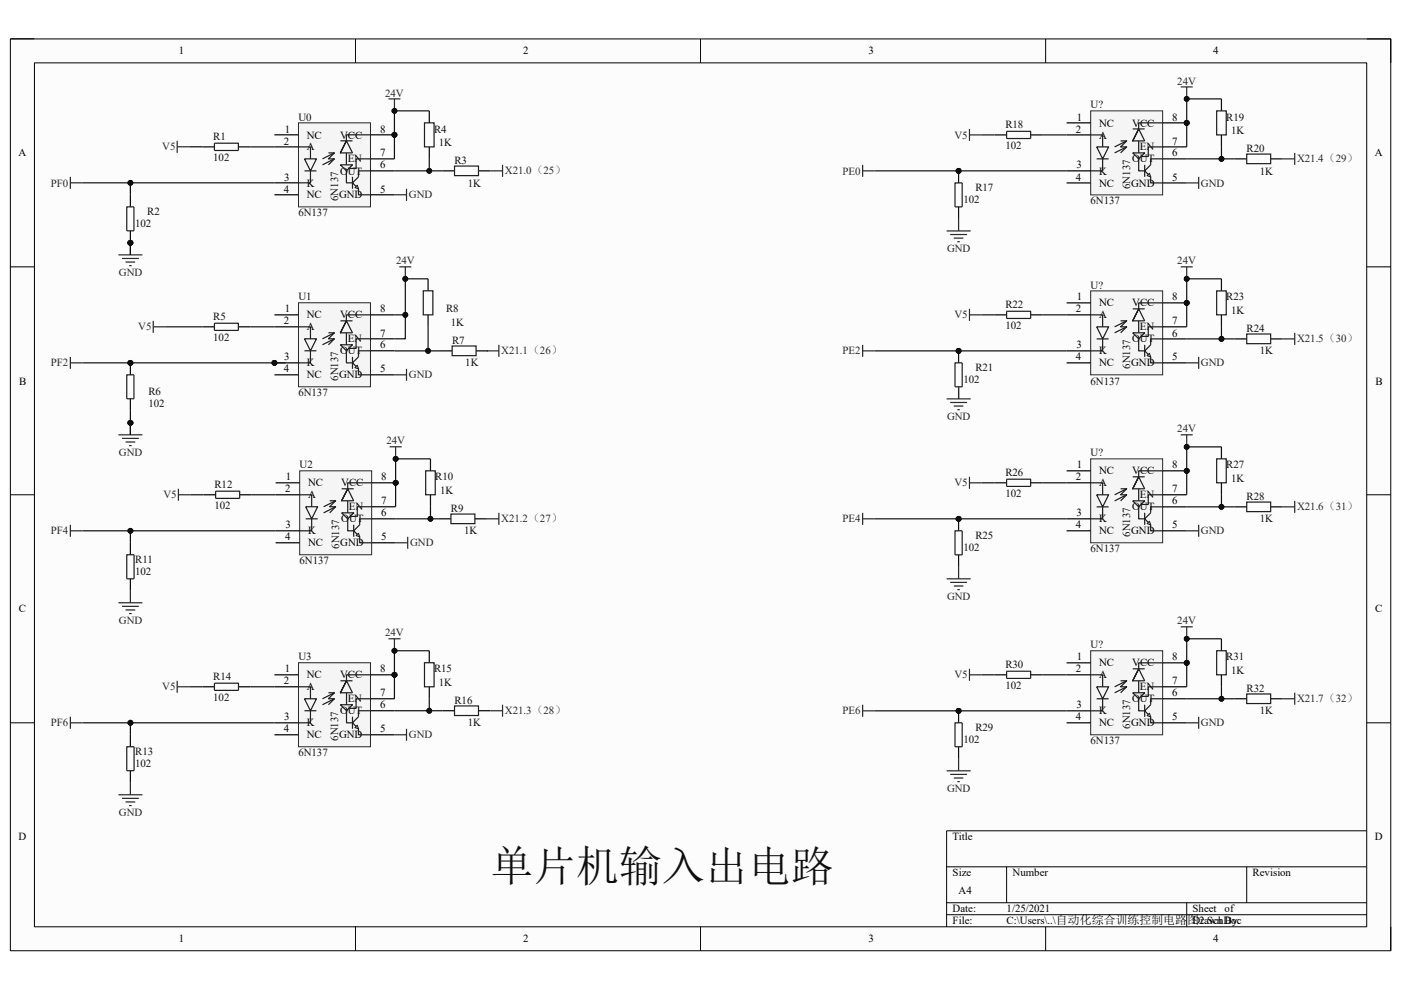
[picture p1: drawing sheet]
<svg xmlns="http://www.w3.org/2000/svg" width="297mm" height="210mm" viewBox="0 0 297 210" stroke-linecap="round" stroke-linejoin="round" font-family="sans-serif">
<path d="M2.2 8.3h292.7v193.4h-292.7z" fill="#fcfcfc"/>
<path d="M2.2 8.3h292.7v193.4h-292.7z" fill="none" stroke="#000" stroke-width=".21"/>
<path d="M7.3 13.3h282.5v183.3h-282.5z" fill="#fcfcfc"/>
<g fill="none" stroke="#000" stroke-width=".21">
<path d="M2.2 8.2h5.1M7.3 13.3h282.5v183.3h-282.5zM75.4 8.3v5M148.5 8.3v5M221.7 8.3v5M289.8 8.3h5.1v5M2.2 56.6h5.1M289.8 56.6h5.1M2.2 104.9h5.1M289.8 104.9h5.1M2.2 153.3h5.1M289.8 153.3h5.1"/>
<path d="M289.8 176.2h-89.1v20.4M75.4 196.6v5.1M148.5 196.6v5.1M200.7 183.9h89.1M200.7 191.5h89.1M200.7 194h89.1M213.4 183.9v7.6M221.7 196.6v5.1M251.6 191.5v5.1M264.3 183.9v7.6M294.9 196.6v5.1"/>
</g>
<path d="M90.8 59.1v2.6M42.9 69.3h2.6M50.5 69.3h2.6M90.8 66.8v2.5M93.3 74.4h2.6M100.9 74.4h2.6" fill="none" stroke="#000" stroke-width=".25"/>
<path d="M45.5 68.6h5v1.5h-5zM89.7 61.7h2.1v5.1h-2.1zM95.9 73.4h5v2h-5z" fill="none" stroke="#1c1c1c" stroke-width=".25"/>
<path d="M83.6 79.5h2.6M86.2 78.2v2.6M103.2 74.4h2.6M105.8 73.1v2.6" fill="none" stroke="#262626" stroke-width=".25"/>
<circle cx="58.2" cy="77" r=".51" fill="#0e0e0e"/>
<circle cx="58.2" cy="77" r=".51" fill="none" stroke="#0e0e0e" stroke-width=".21"/>
<path d="M63.3 64.2h15.2v17.8h-15.2z" fill="#f5f5f5"/>
<path d="M63.3 64.2h15.2v17.8h-15.2z" fill="none" stroke="#262626" stroke-width=".21"/>
<path d="M58.2 66.8h5.1M58.2 69.3h5.1M58.2 77h5.1" fill="none" stroke="#000" stroke-width=".25"/>
<circle cx="58.2" cy="77" r=".51" fill="#0e0e0e"/>
<circle cx="58.2" cy="77" r=".51" fill="none" stroke="#0e0e0e" stroke-width=".21"/>
<path d="M58.2 79.5h5.1M78.5 79.5h5.1M78.5 74.4h5.1M78.5 71.9h5.1M78.5 66.8h5.1" fill="none" stroke="#000" stroke-width=".25"/>
<path d="M63.3 69.3h2.5v2.6M64.6 71.9h2.5l-1.3 2.5zM64.6 74.4h2.5M65.8 74.4v2.6h-2.5M69.6 70.6h1.3l-1.3 1.3h1.3l-1.3 1.2M70.9 70.6l-2.5 1.3M70.9 71.9l-2.5 1.2M72.2 68.1h2.5M74.7 75.7v2.5M78.5 66.8h-5.1v1.3l-1.2 2.5 1.2-2.5 1.3 2.5h-2.5M78.5 74.4h-2.5v1.3l-1.3 1.3 1.3 1.2v1.3h2.5" fill="none" stroke="#1c1c1c" stroke-width=".25"/>
<path d="M75.2 78l.6-.5 .2 .7z" fill="#c0c0c0"/>
<path d="M75.2 78l.6-.5 .2 .7z" fill="none" stroke="#1c1c1c" stroke-width=".21"/>
<path d="M72.2 73.1h2.5l-1.3 1.3zM73.4 74.4v2.6h1.3M73.4 70.6v2.5M78.5 71.9h-3v2h-1.5M90.3 99.9h2v5h-2zM45.7 104.2h5.1v1.5h-5.1z" fill="none" stroke="#1c1c1c" stroke-width=".25"/>
<path d="M91.3 97.3v2.6M43.2 104.9h2.5M50.8 104.9h2.6M91.3 104.9v2.6" fill="none" stroke="#000" stroke-width=".25"/>
<path d="M82.6 94.8h2.6M83.9 94.8v2.5" fill="none" stroke="#262626" stroke-width=".25"/>
<circle cx="83.9" cy="97.3" r=".51" fill="#0e0e0e"/>
<circle cx="83.9" cy="97.3" r=".51" fill="none" stroke="#0e0e0e" stroke-width=".21"/>
<path d="M83.9 115.1h2.5M86.4 113.9v2.5" fill="none" stroke="#262626" stroke-width=".25"/>
<path d="M93 110h2.6M100.7 110h2.5" fill="none" stroke="#000" stroke-width=".25"/>
<path d="M95.6 109h5.1v2.1h-5.1z" fill="none" stroke="#1c1c1c" stroke-width=".25"/>
<circle cx="83.9" cy="102.4" r=".51" fill="#0e0e0e"/>
<circle cx="83.9" cy="102.4" r=".51" fill="none" stroke="#0e0e0e" stroke-width=".21"/>
<path d="M63.5 99.9h15.3v17.8h-15.3z" fill="#f5f5f5"/>
<path d="M63.5 99.9h15.3v17.8h-15.3z" fill="none" stroke="#262626" stroke-width=".21"/>
<path d="M58.4 102.4h5.1M58.4 104.9h5.1M58.4 112.6h5.1M58.4 115.1h5.1M78.8 102.4h5.1M78.8 115.1h5.1M78.8 110h5.1M78.8 107.5h5.1" fill="none" stroke="#000" stroke-width=".25"/>
<circle cx="83.9" cy="102.4" r=".51" fill="#0e0e0e"/>
<circle cx="83.9" cy="102.4" r=".51" fill="none" stroke="#0e0e0e" stroke-width=".21"/>
<path d="M63.5 104.9h2.6v2.6M64.8 107.5h2.5l-1.2 2.5zM64.8 110h2.5M66.1 110v2.6h-2.6M69.9 106.2h1.3l-1.3 1.3h1.3l-1.3 1.3M71.2 106.2l-2.6 1.3M71.2 107.5l-2.6 1.3M72.4 103.7h2.6M75 111.3v2.6M78.8 102.4h-5.1v1.3l-1.3 2.5 1.3-2.5 1.3 2.5h-2.6M78.8 110h-2.5v1.3l-1.3 1.3 1.3 1.3v1.2h2.5" fill="none" stroke="#1c1c1c" stroke-width=".25"/>
<path d="M75.5 113.6l.5-.5 .3 .8z" fill="#c0c0c0"/>
<path d="M75.5 113.6l.5-.5 .3 .8z" fill="none" stroke="#1c1c1c" stroke-width=".21"/>
<path d="M72.4 108.8h2.6l-1.3 1.2zM73.7 110v2.6h1.3M73.7 106.2v2.6M78.8 107.5h-3v2h-1.6M45.5 144.9h5.1v1.5h-5.1zM90 140.6h2v5.1h-2zM96.4 149.7h5v2.1h-5z" fill="none" stroke="#1c1c1c" stroke-width=".25"/>
<path d="M91 138v2.6M42.9 145.7h2.6M50.6 145.7h2.5M91 145.7v2.5M93.8 150.7h2.6M101.4 150.7h2.6" fill="none" stroke="#000" stroke-width=".25"/>
<path d="M103.2 110h2.6M105.8 108.8v2.5M83.6 155.9h2.6M86.2 154.6v2.5M104 150.7h2.5M106.5 149.5v2.5" fill="none" stroke="#262626" stroke-width=".25"/>
<circle cx="83.6" cy="143.1" r=".51" fill="#0e0e0e"/>
<circle cx="83.6" cy="143.1" r=".51" fill="none" stroke="#0e0e0e" stroke-width=".21"/>
<path d="M63.3 140.6h15.2v17.8h-15.2z" fill="#f5f5f5"/>
<path d="M63.3 140.6h15.2v17.8h-15.2z" fill="none" stroke="#262626" stroke-width=".21"/>
<path d="M58.2 143.1h5.1M58.2 145.7h5.1M58.2 153.3h5.1M58.2 155.9h5.1M78.5 143.1h5.1M78.5 155.9h5.1M78.5 150.7h5.1M78.5 148.2h5.1" fill="none" stroke="#000" stroke-width=".25"/>
<circle cx="83.6" cy="143.1" r=".51" fill="#0e0e0e"/>
<circle cx="83.6" cy="143.1" r=".51" fill="none" stroke="#0e0e0e" stroke-width=".21"/>
<path d="M63.3 145.7h2.5v2.5M64.6 148.2h2.5l-1.3 2.5zM64.6 150.7h2.5M65.8 150.7v2.6h-2.5M69.6 146.9h1.3l-1.3 1.3h1.3l-1.3 1.3M70.9 146.9l-2.5 1.3M70.9 148.2l-2.5 1.3M72.2 144.4h2.5M74.7 152v2.6M78.5 143.1h-5v1.3l-1.3 2.5 1.3-2.5 1.2 2.5h-2.5M78.5 150.7h-2.5v1.3l-1.3 1.3 1.3 1.3v1.3h2.5" fill="none" stroke="#1c1c1c" stroke-width=".25"/>
<path d="M75.2 154.3l.6-.5 .2 .8z" fill="#c0c0c0"/>
<path d="M75.2 154.3l.6-.5 .2 .8z" fill="none" stroke="#1c1c1c" stroke-width=".21"/>
<path d="M72.2 149.5h2.5l-1.2 1.2zM73.5 150.7v2.6h1.2M73.5 146.9v2.6M78.5 148.2h-3v2h-1.5" fill="none" stroke="#1c1c1c" stroke-width=".25"/>
<path d="M84.7 56.6h2.5M85.9 56.6v2.5M32.5 69.3h2.5M32.5 68.1v2.5M37.8 103.7v2.5M37.8 104.9h2.6M37.6 144.4v2.5M37.6 145.7h2.5" fill="none" stroke="#262626" stroke-width=".25"/>
<circle cx="85.9" cy="59.1" r=".51" fill="#0e0e0e"/>
<circle cx="85.9" cy="59.1" r=".51" fill="none" stroke="#0e0e0e" stroke-width=".21"/>
<path d="M82.4 135.5h2.5M83.6 135.5v2.5" fill="none" stroke="#262626" stroke-width=".25"/>
<circle cx="83.6" cy="138" r=".51" fill="#0e0e0e"/>
<circle cx="83.6" cy="138" r=".51" fill="none" stroke="#0e0e0e" stroke-width=".21"/>
<circle cx="27.6" cy="77" r=".51" fill="#0e0e0e"/>
<circle cx="27.6" cy="77" r=".51" fill="none" stroke="#0e0e0e" stroke-width=".21"/>
<path d="M27.6 77v2.5" fill="none" stroke="#000" stroke-width=".25"/>
<circle cx="27.6" cy="77" r=".51" fill="#0e0e0e"/>
<circle cx="27.6" cy="77" r=".51" fill="none" stroke="#0e0e0e" stroke-width=".21"/>
<path d="M27.6 84.6v2.5M27.6 115.1v2.6M27.6 122.8v2.5M27.6 155.9v2.5M27.6 163.5v2.5" fill="none" stroke="#000" stroke-width=".25"/>
<path d="M26.9 79.5h1.5v5.1h-1.5zM26.9 117.7h1.5v5.1h-1.5zM26.9 158.4h1.5v5.1h-1.5z" fill="none" stroke="#1c1c1c" stroke-width=".25"/>
<g fill="none" stroke="#262626" stroke-width=".25">
<path d="M25.1 92.2h5.1M25.9 93h3.5M26.6 93.7h2.1M27.4 94.5h.5M27.6 89.7v2.5M25.1 127.8h5.1M25.9 128.6h3.5M26.6 129.4h2.1M27.4 130.1h.5M27.6 125.3v2.5M25.1 168.6h5.1M25.9 169.3h3.5"/>
<path d="M26.6 170.1h2.1M27.4 170.9h.5M27.6 166v2.6"/>
</g>
<circle cx="27.6" cy="89.7" r=".51" fill="#0e0e0e"/>
<circle cx="27.6" cy="89.7" r=".51" fill="none" stroke="#0e0e0e" stroke-width=".21"/>
<path d="M104 36.2h2.5M106.5 35v2.5M83.6 41.3h2.6M86.2 40v2.6M14.9 75.7v2.5M14.9 77h2.6M14.9 112.6h2.6M14.9 111.3v2.6M14.9 153.3h2.6M14.9 152v2.6" fill="none" stroke="#262626" stroke-width=".25"/>
<path d="M42.9 31.2h2.6M50.5 31.2h2.6M91 23.5v2.6M91 31.2v2.5M93.8 36.2h2.6M101.4 36.2h2.6" fill="none" stroke="#000" stroke-width=".25"/>
<path d="M45.5 30.4h5v1.5h-5zM90 26.1h2v5.1h-2zM96.4 35.2h5v2.1h-5z" fill="none" stroke="#1c1c1c" stroke-width=".25"/>
<circle cx="83.6" cy="28.6" r=".51" fill="#0e0e0e"/>
<circle cx="83.6" cy="28.6" r=".51" fill="none" stroke="#0e0e0e" stroke-width=".21"/>
<path d="M63.3 26.1h15.2v17.8h-15.2z" fill="#f5f5f5"/>
<path d="M63.3 26.1h15.2v17.8h-15.2z" fill="none" stroke="#262626" stroke-width=".21"/>
<path d="M58.2 28.6h5.1M58.2 31.2h5.1M58.2 38.8h5.1M78.5 28.6h5.1M78.5 36.2h5.1M78.5 33.7h5.1M58.2 41.3h5.1M78.5 41.3h5.1" fill="none" stroke="#000" stroke-width=".25"/>
<circle cx="83.6" cy="28.6" r=".51" fill="#0e0e0e"/>
<circle cx="83.6" cy="28.6" r=".51" fill="none" stroke="#0e0e0e" stroke-width=".21"/>
<path d="M63.3 31.2h2.5v2.5M64.6 33.7h2.5l-1.3 2.5zM64.6 36.2h2.5M65.8 36.2v2.6h-2.5M69.6 32.4h1.3l-1.3 1.3h1.3l-1.3 1.3M70.9 32.4l-2.5 1.3M70.9 33.7l-2.5 1.3M72.2 29.9h2.5M74.7 37.5v2.5M78.5 28.6h-5.1v1.3l-1.2 2.5 1.2-2.5 1.3 2.5h-2.5M78.5 36.2h-2.5v1.3l-1.3 1.3 1.3 1.2v1.3h2.5" fill="none" stroke="#1c1c1c" stroke-width=".25"/>
<path d="M75.8 39.3l.2 .7-.8-.2z" fill="#c0c0c0"/>
<path d="M75.8 39.3l.2 .7-.8-.2z" fill="none" stroke="#1c1c1c" stroke-width=".21"/>
<path d="M72.2 35h2.5l-1.3 1.2zM73.4 36.2v2.6h1.3M73.4 32.4v2.6M78.5 33.7h-3v2h-1.5" fill="none" stroke="#1c1c1c" stroke-width=".25"/>
<path d="M37.6 29.9v2.5M37.6 31.1h2.5" fill="none" stroke="#262626" stroke-width=".26"/>
<path d="M82.4 21h2.5M83.6 21v2.5" fill="none" stroke="#262626" stroke-width=".25"/>
<circle cx="83.6" cy="23.5" r=".51" fill="#0e0e0e"/>
<circle cx="83.6" cy="23.5" r=".51" fill="none" stroke="#0e0e0e" stroke-width=".21"/>
<circle cx="27.6" cy="51.5" r=".51" fill="#0e0e0e"/>
<circle cx="27.6" cy="51.5" r=".51" fill="none" stroke="#0e0e0e" stroke-width=".21"/>
<path d="M27.6 41.3v2.6M27.6 49v2.5" fill="none" stroke="#000" stroke-width=".25"/>
<circle cx="27.6" cy="51.5" r=".51" fill="#0e0e0e"/>
<circle cx="27.6" cy="51.5" r=".51" fill="none" stroke="#0e0e0e" stroke-width=".21"/>
<path d="M26.9 43.9h1.5v5.1h-1.5z" fill="none" stroke="#1c1c1c" stroke-width=".25"/>
<path d="M25.1 54.1h5.1M25.9 54.8h3.5M26.6 55.6h2.1M27.4 56.3h.5M27.6 51.5v2.6" fill="none" stroke="#262626" stroke-width=".25"/>
<circle cx="27.6" cy="51.5" r=".51" fill="#0e0e0e"/>
<circle cx="27.6" cy="51.5" r=".51" fill="none" stroke="#0e0e0e" stroke-width=".21"/>
<path d="M14.9 37.5v2.5M14.9 38.8h2.6" fill="none" stroke="#262626" stroke-width=".26"/>
<path d="M210.9 28.6h2.5M218.5 28.6h2.6M259 21v2.5M259 28.6v2.6M261.8 33.7h2.5M269.4 33.7h2.5" fill="none" stroke="#000" stroke-width=".25"/>
<path d="M213.4 27.9h5.1v1.5h-5.1zM258 23.5h2v5.1h-2zM264.3 32.7h5.1v2h-5.1z" fill="none" stroke="#1c1c1c" stroke-width=".25"/>
<path d="M251.6 38.8h2.5M254.1 37.5v2.6M271.9 33.7h2.6M274.5 32.4v2.6" fill="none" stroke="#262626" stroke-width=".25"/>
<circle cx="251.6" cy="26.1" r=".51" fill="#0e0e0e"/>
<circle cx="251.6" cy="26.1" r=".51" fill="none" stroke="#0e0e0e" stroke-width=".21"/>
<path d="M231.2 23.5h15.3v17.8h-15.3z" fill="#f5f5f5"/>
<path d="M231.2 23.5h15.3v17.8h-15.3z" fill="none" stroke="#262626" stroke-width=".21"/>
<path d="M226.1 26.1h5.1M226.1 28.6h5.1M226.1 36.2h5.1M226.1 38.8h5.1M246.5 26.1h5.1M246.5 38.8h5.1M246.5 33.7h5.1M246.5 31.2h5.1" fill="none" stroke="#000" stroke-width=".25"/>
<circle cx="251.6" cy="26.1" r=".51" fill="#0e0e0e"/>
<circle cx="251.6" cy="26.1" r=".51" fill="none" stroke="#0e0e0e" stroke-width=".21"/>
<path d="M231.2 28.6h2.6v2.6M232.5 31.2h2.6l-1.3 2.5zM232.5 33.7h2.6M233.8 33.7v2.5h-2.6M237.6 29.9h1.3l-1.3 1.3h1.3l-1.3 1.2M238.9 29.9l-2.6 1.3M238.9 31.2l-2.6 1.2M240.2 27.3h2.5M242.7 35v2.5M246.5 33.7h-2.5v1.3l-1.3 1.2 1.3 1.3v1.3h2.5M246.5 26.1h-5.1v1.2l-1.2 2.6 1.2-2.6 1.3 2.6h-2.5" fill="none" stroke="#1c1c1c" stroke-width=".25"/>
<path d="M243.2 37.3l.5-.6 .3 .8z" fill="#c0c0c0"/>
<path d="M243.2 37.3l.5-.6 .3 .8z" fill="none" stroke="#1c1c1c" stroke-width=".21"/>
<path d="M240.2 32.4h2.5l-1.3 1.3zM241.4 33.7v2.5h1.3M241.4 29.9v2.5M246.5 31.2h-3v2h-1.6" fill="none" stroke="#1c1c1c" stroke-width=".25"/>
<path d="M205.5 27.3v2.6M205.5 28.6h2.6" fill="none" stroke="#262626" stroke-width=".25"/>
<circle cx="203.2" cy="36.2" r=".51" fill="#0e0e0e"/>
<circle cx="203.2" cy="36.2" r=".51" fill="none" stroke="#0e0e0e" stroke-width=".21"/>
<path d="M203.2 36.2v2.6" fill="none" stroke="#000" stroke-width=".25"/>
<circle cx="203.2" cy="36.2" r=".51" fill="#0e0e0e"/>
<circle cx="203.2" cy="36.2" r=".51" fill="none" stroke="#0e0e0e" stroke-width=".21"/>
<path d="M203.2 43.9v2.5" fill="none" stroke="#000" stroke-width=".25"/>
<path d="M202.5 38.8h1.5v5.1h-1.5z" fill="none" stroke="#1c1c1c" stroke-width=".25"/>
<path d="M250.3 18.4h2.6M251.6 18.4v2.6" fill="none" stroke="#262626" stroke-width=".25"/>
<circle cx="251.6" cy="21" r=".51" fill="#0e0e0e"/>
<circle cx="251.6" cy="21" r=".51" fill="none" stroke="#0e0e0e" stroke-width=".21"/>
<path d="M182.9 35v2.5M182.9 36.2h2.5M200.7 49h5.1M201.5 49.7h3.5M202.2 50.5h2.1M203 51.3h.5M203.2 46.4v2.6M251.6 77h2.5M254.1 75.7v2.5M271.9 71.9h2.6M274.5 70.6v2.6" fill="none" stroke="#262626" stroke-width=".25"/>
<path d="M259 59.1v2.6M210.9 66.8h2.5M218.5 66.8h2.6M259 66.8v2.5M261.8 71.9h2.5M269.4 71.9h2.5" fill="none" stroke="#000" stroke-width=".25"/>
<path d="M213.4 66h5.1v1.5h-5.1zM258 61.7h2v5.1h-2zM264.3 70.8h5.1v2.1h-5.1z" fill="none" stroke="#1c1c1c" stroke-width=".25"/>
<circle cx="251.6" cy="64.2" r=".51" fill="#0e0e0e"/>
<circle cx="251.6" cy="64.2" r=".51" fill="none" stroke="#0e0e0e" stroke-width=".21"/>
<path d="M231.2 61.7h15.3v17.8h-15.3z" fill="#f5f5f5"/>
<path d="M231.2 61.7h15.3v17.8h-15.3z" fill="none" stroke="#262626" stroke-width=".21"/>
<path d="M226.1 64.2h5.1M226.1 66.8h5.1M226.1 74.4h5.1M226.1 77h5.1M246.5 64.2h5.1M246.5 77h5.1M246.5 71.9h5.1M246.5 69.3h5.1" fill="none" stroke="#000" stroke-width=".25"/>
<circle cx="251.6" cy="64.2" r=".51" fill="#0e0e0e"/>
<circle cx="251.6" cy="64.2" r=".51" fill="none" stroke="#0e0e0e" stroke-width=".21"/>
<path d="M231.2 66.8h2.6v2.5M232.5 69.3h2.6l-1.3 2.6zM232.5 71.9h2.6M233.8 71.9v2.5h-2.6M237.6 68.1h1.3l-1.3 1.2h1.3l-1.3 1.3M238.9 68.1l-2.6 1.2M238.9 69.3l-2.6 1.3M240.2 65.5h2.5M242.7 73.2v2.5M246.5 71.9h-2.5v1.3l-1.3 1.2 1.3 1.3v1.3h2.5M246.5 64.2h-5.1v1.3l-1.2 2.6 1.2-2.6 1.3 2.6h-2.5" fill="none" stroke="#1c1c1c" stroke-width=".25"/>
<path d="M243.2 75.4l.5-.5 .3 .8z" fill="#c0c0c0"/>
<path d="M243.2 75.4l.5-.5 .3 .8z" fill="none" stroke="#1c1c1c" stroke-width=".21"/>
<path d="M240.2 70.6h2.5l-1.3 1.3zM241.4 71.9v2.5h1.3M241.4 68.1v2.5M246.5 69.3h-3v2.1h-1.6" fill="none" stroke="#1c1c1c" stroke-width=".25"/>
<path d="M205.5 65.5v2.6M205.5 66.8h2.6" fill="none" stroke="#262626" stroke-width=".25"/>
<circle cx="203.2" cy="74.4" r=".51" fill="#0e0e0e"/>
<circle cx="203.2" cy="74.4" r=".51" fill="none" stroke="#0e0e0e" stroke-width=".21"/>
<path d="M203.2 74.4v2.6" fill="none" stroke="#000" stroke-width=".25"/>
<circle cx="203.2" cy="74.4" r=".51" fill="#0e0e0e"/>
<circle cx="203.2" cy="74.4" r=".51" fill="none" stroke="#0e0e0e" stroke-width=".21"/>
<path d="M203.2 82v2.6" fill="none" stroke="#000" stroke-width=".25"/>
<path d="M202.5 77h1.5v5h-1.5z" fill="none" stroke="#1c1c1c" stroke-width=".25"/>
<path d="M250.3 56.6h2.6M251.6 56.6v2.5" fill="none" stroke="#262626" stroke-width=".25"/>
<circle cx="251.6" cy="59.1" r=".51" fill="#0e0e0e"/>
<circle cx="251.6" cy="59.1" r=".51" fill="none" stroke="#0e0e0e" stroke-width=".21"/>
<path d="M182.9 73.2v2.5M182.9 74.4h2.5" fill="none" stroke="#262626" stroke-width=".25"/>
<path d="M17.5 77h43M35 69.3h7.9M53.1 69.3h5.1" fill="none" stroke="#0e0e0e" stroke-width=".25"/>
<circle cx="27.6" cy="77" r=".51" fill="#0e0e0e"/>
<circle cx="27.6" cy="77" r=".51" fill="none" stroke="#0e0e0e" stroke-width=".21"/>
<circle cx="58.2" cy="77" r=".51" fill="#0e0e0e"/>
<circle cx="58.2" cy="77" r=".51" fill="none" stroke="#0e0e0e" stroke-width=".21"/>
<path d="M17.5 112.6h40.9M53.4 104.9h5" fill="none" stroke="#0e0e0e" stroke-width=".25"/>
<circle cx="27.6" cy="112.6" r=".51" fill="#0e0e0e"/>
<circle cx="27.6" cy="112.6" r=".51" fill="none" stroke="#0e0e0e" stroke-width=".21"/>
<path d="M40.4 104.9h2.8M17.5 153.3h40.7M53.1 145.7h5.1" fill="none" stroke="#0e0e0e" stroke-width=".25"/>
<circle cx="27.6" cy="153.3" r=".52" fill="#0e0e0e"/>
<circle cx="27.6" cy="153.3" r=".52" fill="none" stroke="#0e0e0e" stroke-width=".21"/>
<path d="M91.3 107.5v2.5M40.1 145.7h2.8" fill="none" stroke="#0e0e0e" stroke-width=".25"/>
<circle cx="91.3" cy="110" r=".51" fill="#0e0e0e"/>
<circle cx="91.3" cy="110" r=".51" fill="none" stroke="#0e0e0e" stroke-width=".21"/>
<path d="M91 148.2v2.5" fill="none" stroke="#0e0e0e" stroke-width=".25"/>
<circle cx="91" cy="150.8" r=".51" fill="#0e0e0e"/>
<circle cx="91" cy="150.8" r=".51" fill="none" stroke="#0e0e0e" stroke-width=".21"/>
<path d="M91.3 97.3h-7.4v10.2" fill="none" stroke="#0e0e0e" stroke-width=".25"/>
<circle cx="83.9" cy="102.4" r=".51" fill="#0e0e0e"/>
<circle cx="83.9" cy="102.4" r=".51" fill="none" stroke="#0e0e0e" stroke-width=".21"/>
<circle cx="83.9" cy="97.3" r=".51" fill="#0e0e0e"/>
<circle cx="83.9" cy="97.3" r=".51" fill="none" stroke="#0e0e0e" stroke-width=".21"/>
<path d="M83.9 110h9.1" fill="none" stroke="#0e0e0e" stroke-width=".25"/>
<circle cx="91.3" cy="110" r=".51" fill="#0e0e0e"/>
<circle cx="91.3" cy="110" r=".51" fill="none" stroke="#0e0e0e" stroke-width=".21"/>
<path d="M91 138h-7.4v10.2" fill="none" stroke="#0e0e0e" stroke-width=".25"/>
<circle cx="83.6" cy="143.1" r=".51" fill="#0e0e0e"/>
<circle cx="83.6" cy="143.1" r=".51" fill="none" stroke="#0e0e0e" stroke-width=".21"/>
<circle cx="83.6" cy="138" r=".51" fill="#0e0e0e"/>
<circle cx="83.6" cy="138" r=".51" fill="none" stroke="#0e0e0e" stroke-width=".21"/>
<path d="M83.6 150.7h10.2" fill="none" stroke="#0e0e0e" stroke-width=".25"/>
<circle cx="91" cy="150.8" r=".51" fill="#0e0e0e"/>
<circle cx="91" cy="150.8" r=".51" fill="none" stroke="#0e0e0e" stroke-width=".21"/>
<path d="M27.6 112.6v2.5" fill="none" stroke="#0e0e0e" stroke-width=".25"/>
<circle cx="27.6" cy="112.6" r=".51" fill="#0e0e0e"/>
<circle cx="27.6" cy="112.6" r=".51" fill="none" stroke="#0e0e0e" stroke-width=".21"/>
<path d="M27.6 153.3v2.6" fill="none" stroke="#0e0e0e" stroke-width=".25"/>
<circle cx="27.6" cy="153.3" r=".52" fill="#0e0e0e"/>
<circle cx="27.6" cy="153.3" r=".52" fill="none" stroke="#0e0e0e" stroke-width=".21"/>
<path d="M17.5 38.8h40.7M53.1 31.2h5.1" fill="none" stroke="#0e0e0e" stroke-width=".25"/>
<circle cx="27.6" cy="38.8" r=".51" fill="#0e0e0e"/>
<circle cx="27.6" cy="38.8" r=".51" fill="none" stroke="#0e0e0e" stroke-width=".21"/>
<path d="M40.1 31.1h2.8" fill="none" stroke="#0e0e0e" stroke-width=".26"/>
<path d="M91 33.7v2.5" fill="none" stroke="#0e0e0e" stroke-width=".25"/>
<circle cx="91" cy="36.2" r=".51" fill="#0e0e0e"/>
<circle cx="91" cy="36.2" r=".51" fill="none" stroke="#0e0e0e" stroke-width=".21"/>
<path d="M91 23.5h-7.4v10.2" fill="none" stroke="#0e0e0e" stroke-width=".25"/>
<circle cx="83.6" cy="28.6" r=".51" fill="#0e0e0e"/>
<circle cx="83.6" cy="28.6" r=".51" fill="none" stroke="#0e0e0e" stroke-width=".21"/>
<circle cx="83.6" cy="23.5" r=".51" fill="#0e0e0e"/>
<circle cx="83.6" cy="23.5" r=".51" fill="none" stroke="#0e0e0e" stroke-width=".21"/>
<path d="M83.6 36.2h10.2" fill="none" stroke="#0e0e0e" stroke-width=".25"/>
<circle cx="91" cy="36.2" r=".51" fill="#0e0e0e"/>
<circle cx="91" cy="36.2" r=".51" fill="none" stroke="#0e0e0e" stroke-width=".21"/>
<path d="M27.6 89.7v2.5" fill="none" stroke="#0e0e0e" stroke-width=".25"/>
<circle cx="27.6" cy="89.7" r=".51" fill="#0e0e0e"/>
<circle cx="27.6" cy="89.7" r=".51" fill="none" stroke="#0e0e0e" stroke-width=".21"/>
<path d="M27.6 51.5v2.6" fill="none" stroke="#0e0e0e" stroke-width=".25"/>
<circle cx="27.6" cy="51.5" r=".51" fill="#0e0e0e"/>
<circle cx="27.6" cy="51.5" r=".51" fill="none" stroke="#0e0e0e" stroke-width=".21"/>
<path d="M83.6 74.4h7.2" fill="none" stroke="#0e0e0e" stroke-width=".25"/>
<circle cx="90.8" cy="74.4" r=".51" fill="#0e0e0e"/>
<circle cx="90.8" cy="74.4" r=".51" fill="none" stroke="#0e0e0e" stroke-width=".21"/>
<path d="M90.8 59.1h-4.9v12.8h-2.3" fill="none" stroke="#0e0e0e" stroke-width=".25"/>
<circle cx="85.9" cy="59.1" r=".51" fill="#0e0e0e"/>
<circle cx="85.9" cy="59.1" r=".51" fill="none" stroke="#0e0e0e" stroke-width=".21"/>
<circle cx="85.9" cy="66.8" r=".51" fill="#0e0e0e"/>
<circle cx="85.9" cy="66.8" r=".51" fill="none" stroke="#0e0e0e" stroke-width=".21"/>
<path d="M83.6 66.8h2.3" fill="none" stroke="#0e0e0e" stroke-width=".25"/>
<circle cx="85.9" cy="66.8" r=".51" fill="#0e0e0e"/>
<circle cx="85.9" cy="66.8" r=".51" fill="none" stroke="#0e0e0e" stroke-width=".21"/>
<path d="M90.8 69.3v5.1h2.5" fill="none" stroke="#0e0e0e" stroke-width=".25"/>
<circle cx="90.8" cy="74.4" r=".51" fill="#0e0e0e"/>
<circle cx="90.8" cy="74.4" r=".51" fill="none" stroke="#0e0e0e" stroke-width=".21"/>
<path d="M185.4 36.2h40.7M221.1 28.6h5" fill="none" stroke="#0e0e0e" stroke-width=".25"/>
<circle cx="203.2" cy="36.2" r=".51" fill="#0e0e0e"/>
<circle cx="203.2" cy="36.2" r=".51" fill="none" stroke="#0e0e0e" stroke-width=".21"/>
<path d="M208.1 28.6h2.8M259 31.2v2.5" fill="none" stroke="#0e0e0e" stroke-width=".25"/>
<circle cx="259" cy="33.7" r=".51" fill="#0e0e0e"/>
<circle cx="259" cy="33.7" r=".51" fill="none" stroke="#0e0e0e" stroke-width=".21"/>
<path d="M259 21h-7.4v10.2" fill="none" stroke="#0e0e0e" stroke-width=".25"/>
<circle cx="251.6" cy="26.1" r=".51" fill="#0e0e0e"/>
<circle cx="251.6" cy="26.1" r=".51" fill="none" stroke="#0e0e0e" stroke-width=".21"/>
<circle cx="251.6" cy="21" r=".51" fill="#0e0e0e"/>
<circle cx="251.6" cy="21" r=".51" fill="none" stroke="#0e0e0e" stroke-width=".21"/>
<path d="M251.6 33.7h10.2" fill="none" stroke="#0e0e0e" stroke-width=".25"/>
<circle cx="259" cy="33.7" r=".51" fill="#0e0e0e"/>
<circle cx="259" cy="33.7" r=".51" fill="none" stroke="#0e0e0e" stroke-width=".21"/>
<path d="M185.4 74.4h40.7M221.1 66.8h5" fill="none" stroke="#0e0e0e" stroke-width=".25"/>
<circle cx="203.2" cy="74.4" r=".51" fill="#0e0e0e"/>
<circle cx="203.2" cy="74.4" r=".51" fill="none" stroke="#0e0e0e" stroke-width=".21"/>
<path d="M208.1 66.8h2.8M259 69.3v2.6" fill="none" stroke="#0e0e0e" stroke-width=".25"/>
<circle cx="259" cy="71.9" r=".52" fill="#0e0e0e"/>
<circle cx="259" cy="71.9" r=".52" fill="none" stroke="#0e0e0e" stroke-width=".21"/>
<path d="M259 59.1h-7.4v10.2" fill="none" stroke="#0e0e0e" stroke-width=".25"/>
<circle cx="251.6" cy="64.2" r=".51" fill="#0e0e0e"/>
<circle cx="251.6" cy="64.2" r=".51" fill="none" stroke="#0e0e0e" stroke-width=".21"/>
<circle cx="251.6" cy="59.1" r=".51" fill="#0e0e0e"/>
<circle cx="251.6" cy="59.1" r=".51" fill="none" stroke="#0e0e0e" stroke-width=".21"/>
<path d="M27.6 87.1v2.6" fill="none" stroke="#0e0e0e" stroke-width=".25"/>
<circle cx="27.6" cy="89.7" r=".51" fill="#0e0e0e"/>
<circle cx="27.6" cy="89.7" r=".51" fill="none" stroke="#0e0e0e" stroke-width=".21"/>
<path d="M27.6 38.8v2.5" fill="none" stroke="#0e0e0e" stroke-width=".26"/>
<circle cx="27.6" cy="38.8" r=".51" fill="#0e0e0e"/>
<circle cx="27.6" cy="38.8" r=".51" fill="none" stroke="#0e0e0e" stroke-width=".21"/>
<path d="M200.7 84.6h5.1M201.5 85.4h3.5M202.2 86.1h2.1M203 86.9h.5M203.2 82v2.6M251.6 112.6h2.5M254.1 111.3v2.6M271.9 107.5h2.6M274.5 106.2v2.6" fill="none" stroke="#262626" stroke-width=".25"/>
<path d="M259 94.8v2.5M210.9 102.4h2.5M218.5 102.4h2.6M259 102.4v2.5M261.8 107.5h2.5M269.4 107.5h2.5" fill="none" stroke="#000" stroke-width=".25"/>
<path d="M258 97.3h2v5.1h-2zM213.4 101.6h5.1v1.6h-5.1zM264.3 106.5h5.1v2h-5.1z" fill="none" stroke="#1c1c1c" stroke-width=".25"/>
<circle cx="251.6" cy="99.9" r=".51" fill="#0e0e0e"/>
<circle cx="251.6" cy="99.9" r=".51" fill="none" stroke="#0e0e0e" stroke-width=".21"/>
<path d="M231.2 97.3h15.3v17.8h-15.3z" fill="#f5f5f5"/>
<path d="M231.2 97.3h15.3v17.8h-15.3z" fill="none" stroke="#262626" stroke-width=".21"/>
<path d="M226.1 99.9h5.1M246.5 99.9h5.1M226.1 102.4h5.1M226.1 110h5.1M226.1 112.6h5.1M246.5 112.6h5.1M246.5 107.5h5.1M246.5 104.9h5.1" fill="none" stroke="#000" stroke-width=".25"/>
<circle cx="251.6" cy="99.9" r=".51" fill="#0e0e0e"/>
<circle cx="251.6" cy="99.9" r=".51" fill="none" stroke="#0e0e0e" stroke-width=".21"/>
<path d="M246.5 99.9h-5.1v1.2l-1.2 2.6 1.2-2.6 1.3 2.6h-2.5M231.2 102.4h2.6v2.5M232.5 104.9h2.6l-1.3 2.6zM232.5 107.5h2.6M233.8 107.5v2.5h-2.6M237.6 103.7h1.3l-1.3 1.2h1.3l-1.3 1.3M238.9 103.7l-2.6 1.2M238.9 104.9l-2.6 1.3M240.2 101.1h2.5M242.7 108.8v2.5M246.5 107.5h-2.5v1.3l-1.3 1.2 1.3 1.3v1.3h2.5" fill="none" stroke="#1c1c1c" stroke-width=".25"/>
<path d="M243.2 111.1l.5-.5 .3 .7z" fill="#c0c0c0"/>
<path d="M243.2 111.1l.5-.5 .3 .7z" fill="none" stroke="#1c1c1c" stroke-width=".21"/>
<path d="M240.2 106.2h2.5l-1.3 1.3zM241.4 107.5v2.5h1.3M241.4 103.7v2.5M246.5 104.9h-3v2.1h-1.6" fill="none" stroke="#1c1c1c" stroke-width=".25"/>
<path d="M205.5 101.1v2.6M205.5 102.4h2.6" fill="none" stroke="#262626" stroke-width=".25"/>
<circle cx="203.2" cy="110" r=".51" fill="#0e0e0e"/>
<circle cx="203.2" cy="110" r=".51" fill="none" stroke="#0e0e0e" stroke-width=".21"/>
<path d="M203.2 110v2.6" fill="none" stroke="#000" stroke-width=".25"/>
<circle cx="203.2" cy="110" r=".51" fill="#0e0e0e"/>
<circle cx="203.2" cy="110" r=".51" fill="none" stroke="#0e0e0e" stroke-width=".21"/>
<path d="M203.2 117.7v2.5" fill="none" stroke="#000" stroke-width=".25"/>
<path d="M202.5 112.6h1.5v5.1h-1.5z" fill="none" stroke="#1c1c1c" stroke-width=".25"/>
<path d="M250.3 92.2h2.6M251.6 92.2v2.6" fill="none" stroke="#262626" stroke-width=".25"/>
<circle cx="251.6" cy="94.8" r=".51" fill="#0e0e0e"/>
<circle cx="251.6" cy="94.8" r=".51" fill="none" stroke="#0e0e0e" stroke-width=".21"/>
<path d="M182.9 108.8v2.5M182.9 110h2.5M200.7 122.8h5.1M201.5 123.5h3.5M202.2 124.3h2.1M203 125.1h.5M203.2 120.2v2.6" fill="none" stroke="#262626" stroke-width=".25"/>
<path d="M185.4 110h40.7M221.1 102.4h5" fill="none" stroke="#0e0e0e" stroke-width=".25"/>
<circle cx="203.2" cy="110" r=".51" fill="#0e0e0e"/>
<circle cx="203.2" cy="110" r=".51" fill="none" stroke="#0e0e0e" stroke-width=".21"/>
<path d="M208.1 102.4h2.8M259 104.9v2.6" fill="none" stroke="#0e0e0e" stroke-width=".25"/>
<circle cx="259" cy="107.5" r=".51" fill="#0e0e0e"/>
<circle cx="259" cy="107.5" r=".51" fill="none" stroke="#0e0e0e" stroke-width=".21"/>
<path d="M259 94.8h-7.4v10.1" fill="none" stroke="#0e0e0e" stroke-width=".25"/>
<circle cx="251.6" cy="99.9" r=".51" fill="#0e0e0e"/>
<circle cx="251.6" cy="99.9" r=".51" fill="none" stroke="#0e0e0e" stroke-width=".21"/>
<circle cx="251.6" cy="94.8" r=".51" fill="#0e0e0e"/>
<circle cx="251.6" cy="94.8" r=".51" fill="none" stroke="#0e0e0e" stroke-width=".21"/>
<path d="M251.6 107.5h10.2" fill="none" stroke="#0e0e0e" stroke-width=".25"/>
<circle cx="259" cy="107.5" r=".51" fill="#0e0e0e"/>
<circle cx="259" cy="107.5" r=".51" fill="none" stroke="#0e0e0e" stroke-width=".21"/>
<path d="M259 135.5v2.5M210.9 143.1h2.5M218.5 143.1h2.6M259 143.1v2.6M261.8 148.2h2.5M269.4 148.2h2.5" fill="none" stroke="#000" stroke-width=".25"/>
<path d="M258 138h2v5.1h-2zM213.4 142.4h5.1v1.5h-5.1zM264.3 147.2h5.1v2h-5.1z" fill="none" stroke="#1c1c1c" stroke-width=".25"/>
<path d="M251.6 153.3h2.5M254.1 152v2.6M271.9 148.2h2.6M274.5 146.9v2.6" fill="none" stroke="#262626" stroke-width=".25"/>
<circle cx="251.6" cy="140.6" r=".51" fill="#0e0e0e"/>
<circle cx="251.6" cy="140.6" r=".51" fill="none" stroke="#0e0e0e" stroke-width=".21"/>
<path d="M231.2 138h15.3v17.9h-15.3z" fill="#f5f5f5"/>
<path d="M231.2 138h15.3v17.9h-15.3z" fill="none" stroke="#262626" stroke-width=".21"/>
<path d="M226.1 140.6h5.1M226.1 143.1h5.1M226.1 150.8h5.1M226.1 153.3h5.1M246.5 140.6h5.1M246.5 153.3h5.1M246.5 148.2h5.1M246.5 145.7h5.1" fill="none" stroke="#000" stroke-width=".25"/>
<circle cx="251.6" cy="140.6" r=".51" fill="#0e0e0e"/>
<circle cx="251.6" cy="140.6" r=".51" fill="none" stroke="#0e0e0e" stroke-width=".21"/>
<path d="M231.2 143.1h2.6v2.6M232.5 145.7h2.6l-1.3 2.5zM232.5 148.2h2.6M233.8 148.2v2.6h-2.6M237.6 144.4h1.3l-1.3 1.3h1.3l-1.3 1.2M238.9 144.4l-2.6 1.3M238.9 145.7l-2.6 1.2M240.2 141.9h2.5M242.7 149.5v2.5M246.5 148.2h-2.5v1.3l-1.3 1.3 1.3 1.2v1.3h2.5M246.5 140.6h-5.1v1.3l-1.2 2.5 1.2-2.5 1.3 2.5h-2.5" fill="none" stroke="#1c1c1c" stroke-width=".25"/>
<path d="M243.2 151.8l.5-.5 .3 .7z" fill="#c0c0c0"/>
<path d="M243.2 151.8l.5-.5 .3 .7z" fill="none" stroke="#1c1c1c" stroke-width=".21"/>
<path d="M240.2 146.9h2.5l-1.3 1.3zM241.4 148.2v2.6h1.3M241.4 144.4v2.5M246.5 145.7h-3v2h-1.6" fill="none" stroke="#1c1c1c" stroke-width=".25"/>
<path d="M205.5 141.9v2.5M205.5 143.1h2.6" fill="none" stroke="#262626" stroke-width=".25"/>
<circle cx="203.2" cy="150.8" r=".51" fill="#0e0e0e"/>
<circle cx="203.2" cy="150.8" r=".51" fill="none" stroke="#0e0e0e" stroke-width=".21"/>
<path d="M203.2 150.8v2.5" fill="none" stroke="#000" stroke-width=".25"/>
<circle cx="203.2" cy="150.8" r=".51" fill="#0e0e0e"/>
<circle cx="203.2" cy="150.8" r=".51" fill="none" stroke="#0e0e0e" stroke-width=".21"/>
<path d="M203.2 158.4v2.5" fill="none" stroke="#000" stroke-width=".25"/>
<path d="M202.5 153.3h1.5v5.1h-1.5z" fill="none" stroke="#1c1c1c" stroke-width=".25"/>
<path d="M250.3 132.9h2.6M251.6 132.9v2.6" fill="none" stroke="#262626" stroke-width=".25"/>
<circle cx="251.6" cy="135.5" r=".51" fill="#0e0e0e"/>
<circle cx="251.6" cy="135.5" r=".51" fill="none" stroke="#0e0e0e" stroke-width=".21"/>
<path d="M182.9 149.5v2.5M182.9 150.8h2.5M200.7 163.5h5.1M201.5 164.3h3.5M202.2 165h2.1M203 165.8h.5M203.2 160.9v2.6" fill="none" stroke="#262626" stroke-width=".25"/>
<path d="M185.4 150.8h40.7M221.1 143.1h5" fill="none" stroke="#0e0e0e" stroke-width=".25"/>
<circle cx="203.2" cy="150.8" r=".51" fill="#0e0e0e"/>
<circle cx="203.2" cy="150.8" r=".51" fill="none" stroke="#0e0e0e" stroke-width=".21"/>
<path d="M208.1 143.1h2.8M259 145.7v2.5" fill="none" stroke="#0e0e0e" stroke-width=".25"/>
<circle cx="259" cy="148.2" r=".51" fill="#0e0e0e"/>
<circle cx="259" cy="148.2" r=".51" fill="none" stroke="#0e0e0e" stroke-width=".21"/>
<path d="M259 135.5h-7.4v10.2" fill="none" stroke="#0e0e0e" stroke-width=".25"/>
<circle cx="251.6" cy="140.6" r=".51" fill="#0e0e0e"/>
<circle cx="251.6" cy="140.6" r=".51" fill="none" stroke="#0e0e0e" stroke-width=".21"/>
<circle cx="251.6" cy="135.5" r=".51" fill="#0e0e0e"/>
<circle cx="251.6" cy="135.5" r=".51" fill="none" stroke="#0e0e0e" stroke-width=".21"/>
<path d="M251.6 148.2h10.2" fill="none" stroke="#0e0e0e" stroke-width=".25"/>
<circle cx="259" cy="148.2" r=".51" fill="#0e0e0e"/>
<circle cx="259" cy="148.2" r=".51" fill="none" stroke="#0e0e0e" stroke-width=".21"/>
<path d="M251.6 71.9h10.2" fill="none" stroke="#0e0e0e" stroke-width=".25"/>
<circle cx="259" cy="71.9" r=".52" fill="#0e0e0e"/>
<circle cx="259" cy="71.9" r=".52" fill="none" stroke="#0e0e0e" stroke-width=".21"/>
<text font-size="9.1" fill="#0e0e0e" x="104" y="186.8">单片机输入出电路</text>
<g font-size="2.3">
<text x="37.9" y="11.6">1</text>
<text x="110.9" y="11.6">2</text>
<text x="184.1" y="11.6">3</text>
<text x="257.2" y="11.6">4</text>
<text x="60.4" y="28.1">1</text>
<text x="65.1" y="29.4">NC</text>
<text x="72.1" y="29.4">VCC</text>
<text x="80.6" y="28.1">8</text>
<text x="228.1" y="28.1">2</text>
<text x="228.3" y="25.6">1</text>
<text x="233" y="26.8">NC</text>
<text x="233" y="29.4">A</text>
<text x="240.1" y="26.8">VCC</text>
<text x="248.5" y="25.6">8</text>
<text x="3.9" y="33.2">A</text>
<text x="60.2" y="30.6">2</text>
<text x="65.1" y="31.9">A</text>
<text x="73.7" y="34.5">EN</text>
<text x="80.6" y="33.2">7</text>
<text x="80.6" y="35.7">6</text>
<text x="228.2" y="35.7">3</text>
<text x="240" y="34.5">OUT</text>
<text x="241.7" y="31.9">EN</text>
<text x="248.5" y="30.6">7</text>
<text x="248.5" y="33.2">6</text>
<text x="291.5" y="33.2">A</text>
<text x="60.2" y="40.8">4</text>
<text x="60.3" y="38.3">3</text>
<text x="65.1" y="39.6">K</text>
<text x="72.1" y="37">OUT</text>
<text x="80.6" y="40.8">5</text>
<text x="228.1" y="38.3">4</text>
<text x="233" y="37">K</text>
<text x="233" y="39.6">NC</text>
<text x="239.8" y="39.6">GND</text>
<text x="248.5" y="38.3">5</text>
<text x="65.1" y="42.1">NC</text>
<text x="71.9" y="42.1">GND</text>
<text x="228.3" y="63.7">1</text>
<text x="233" y="65">NC</text>
<text x="240.1" y="65">VCC</text>
<text x="248.5" y="63.7">8</text>
<text x="60.2" y="68.8">2</text>
<text x="60.4" y="66.3">1</text>
<text x="65.1" y="67.5">NC</text>
<text x="65.1" y="70.1">A</text>
<text x="72.1" y="67.5">VCC</text>
<text x="80.6" y="66.3">8</text>
<text x="80.6" y="71.4">7</text>
<text x="228.1" y="66.3">2</text>
<text x="233" y="67.5">A</text>
<text x="241.7" y="70.1">EN</text>
<text x="248.5" y="68.8">7</text>
<text x="248.5" y="71.4">6</text>
<text x="60.3" y="76.5">3</text>
<text x="65.1" y="77.7">K</text>
<text x="72.1" y="75.2">OUT</text>
<text x="73.7" y="72.6">EN</text>
<text x="80.6" y="73.9">6</text>
<text x="228.1" y="76.5">4</text>
<text x="228.2" y="73.9">3</text>
<text x="233" y="75.2">K</text>
<text x="233" y="77.7">NC</text>
<text x="239.8" y="77.7">GND</text>
<text x="240" y="72.6">OUT</text>
<text x="248.5" y="76.5">5</text>
<text x="4" y="81.6">B</text>
<text x="60.2" y="79">4</text>
<text x="65.1" y="80.3">NC</text>
<text x="71.9" y="80.3">GND</text>
<text x="80.6" y="79">5</text>
<text x="291.6" y="81.6">B</text>
<text x="60.6" y="101.9">1</text>
<text x="80.8" y="101.9">8</text>
<text x="228.1" y="101.9">2</text>
<text x="228.3" y="99.4">1</text>
<text x="233" y="100.6">NC</text>
<text x="240.1" y="100.6">VCC</text>
<text x="248.5" y="99.4">8</text>
<text x="60.4" y="104.5">2</text>
<text x="65.3" y="103.2">NC</text>
<text x="65.3" y="105.7">A</text>
<text x="72.4" y="103.2">VCC</text>
<text x="80.8" y="107">7</text>
<text x="233" y="103.2">A</text>
<text x="241.7" y="105.7">EN</text>
<text x="248.5" y="104.5">7</text>
<text x="248.5" y="107">6</text>
<text x="60.5" y="112.1">3</text>
<text x="65.3" y="113.3">K</text>
<text x="72.3" y="110.8">OUT</text>
<text x="74" y="108.3">EN</text>
<text x="80.8" y="109.5">6</text>
<text x="228.1" y="112.1">4</text>
<text x="228.2" y="109.5">3</text>
<text x="233" y="110.8">K</text>
<text x="233" y="113.3">NC</text>
<text x="239.8" y="113.3">GND</text>
<text x="240" y="108.3">OUT</text>
<text x="248.5" y="112.1">5</text>
<text x="60.4" y="114.6">4</text>
<text x="65.3" y="115.9">NC</text>
<text x="72.1" y="115.9">GND</text>
<text x="80.8" y="114.6">5</text>
<text x="4" y="129.9">C</text>
<text x="291.6" y="129.9">C</text>
<text x="60.4" y="142.6">1</text>
<text x="65.1" y="143.9">NC</text>
<text x="72.1" y="143.9">VCC</text>
<text x="80.6" y="142.6">8</text>
<text x="228.1" y="142.6">2</text>
<text x="228.3" y="140.1">1</text>
<text x="233" y="141.4">NC</text>
<text x="233" y="143.9">A</text>
<text x="240.1" y="141.4">VCC</text>
<text x="248.5" y="140.1">8</text>
<text x="60.2" y="145.2">2</text>
<text x="65.1" y="146.4">A</text>
<text x="73.7" y="149">EN</text>
<text x="80.6" y="147.7">7</text>
<text x="240" y="149">OUT</text>
<text x="241.7" y="146.4">EN</text>
<text x="248.5" y="145.2">7</text>
<text x="248.5" y="147.7">6</text>
<text x="60.2" y="155.3">4</text>
<text x="60.3" y="152.8">3</text>
<text x="65.1" y="154.1">K</text>
<text x="72.1" y="151.5">OUT</text>
<text x="80.6" y="155.3">5</text>
<text x="80.6" y="150.3">6</text>
<text x="228.1" y="152.8">4</text>
<text x="228.2" y="150.3">3</text>
<text x="233" y="151.5">K</text>
<text x="233" y="154.1">NC</text>
<text x="239.8" y="154.1">GND</text>
<text x="248.5" y="152.8">5</text>
<text x="65.1" y="156.6">NC</text>
<text x="71.9" y="156.6">GND</text>
<text x="4" y="178.2">D</text>
<text x="202" y="178.2">Title</text>
<text x="291.5" y="178.2">D</text>
<text x="202" y="185.9">Size</text>
<text x="214.7" y="185.9">Number</text>
<text x="265.6" y="185.9">Revision</text>
<text x="203.2" y="189.7">A4</text>
<text x="202" y="193.5">Date:</text>
<text x="202" y="196.1">File:</text>
<text x="213.4" y="193.5">1/25/2021</text>
<text x="213.4" y="196.1">C:\Users\..\自动化综合训练控制电路图2.SchDoc</text>
<text x="252.8" y="193.5">Sheet</text>
<text x="252.9" y="196.1">Drawn By:</text>
<text x="259.6" y="193.5">of</text>
<text x="37.9" y="199.9">1</text>
<text x="110.9" y="199.9">2</text>
<text x="184.1" y="199.9">3</text>
<text x="257.2" y="199.9">4</text>
</g>
<g font-size="2.3" fill="#262626">
<text x="249.6" y="17.9">24V</text>
<text x="81.7" y="20.5">24V</text>
<text x="202.4" y="29.4">V5</text>
<text x="34.4" y="31.9">V5</text>
<text x="275" y="34.4">X21.4（29）</text>
<text x="10.8" y="39.6">PF0</text>
<text x="107" y="37">X21.0（25）</text>
<text x="178.6" y="37">PE0</text>
<text x="254.6" y="39.6">GND</text>
<text x="86.7" y="42.1">GND</text>
<text x="200.8" y="53.6">GND</text>
<text x="25.2" y="58.6">GND</text>
<text x="84" y="56.1">24V</text>
<text x="249.6" y="56.1">24V</text>
<text x="29.3" y="70.1">V5</text>
<text x="202.4" y="67.5">V5</text>
<text x="10.8" y="77.7">PF2</text>
<text x="106.3" y="75.1">X21.1（26）</text>
<text x="178.6" y="75.2">PE2</text>
<text x="254.6" y="77.7">GND</text>
<text x="275" y="72.6">X21.5（30）</text>
<text x="86.7" y="80.3">GND</text>
<text x="200.8" y="89.2">GND</text>
<text x="81.9" y="94.3">24V</text>
<text x="249.6" y="91.7">24V</text>
<text x="25.2" y="96.8">GND</text>
<text x="34.7" y="105.7">V5</text>
<text x="202.4" y="103.2">V5</text>
<text x="10.8" y="113.3">PF4</text>
<text x="106.3" y="110.8">X21.2（27）</text>
<text x="178.6" y="110.8">PE4</text>
<text x="254.6" y="113.3">GND</text>
<text x="275" y="108.2">X21.6（31）</text>
<text x="86.9" y="115.9">GND</text>
<text x="200.8" y="127.4">GND</text>
<text x="25.2" y="132.4">GND</text>
<text x="81.7" y="135">24V</text>
<text x="249.6" y="132.4">24V</text>
<text x="202.4" y="143.9">V5</text>
<text x="34.4" y="146.4">V5</text>
<text x="275" y="148.9">X21.7（32）</text>
<text x="10.8" y="154.1">PF6</text>
<text x="107" y="151.5">X21.3（28）</text>
<text x="178.6" y="151.5">PE6</text>
<text x="254.6" y="154.1">GND</text>
<text x="86.7" y="156.6">GND</text>
<text x="25.2" y="173.2">GND</text>
<text x="200.8" y="168.1">GND</text>
</g>
<g font-size="2.3" fill="#0e0e0e">
<text x="231.2" y="23">U?</text>
<text x="45.2" y="29.6">R1</text>
<text x="63.3" y="25.6">U0</text>
<text x="92" y="28.1">R4</text>
<text x="213.2" y="27.1">R18</text>
<text x="260" y="25.6">R19</text>
<text x="261" y="28.4">1K</text>
<text x="45.2" y="34.2">102</text>
<text x="93" y="30.9">1K</text>
<text x="96.3" y="34.7">R3</text>
<text x="213.2" y="31.7">102</text>
<text x="264.3" y="32.2">R20</text>
<text x="99.2" y="39.6">1K</text>
<text x="206.8" y="40.6">R17</text>
<text x="239.6" y="40.1" transform="rotate(-90 239.6 40.1)">6N137</text>
<text x="267.1" y="37">1K</text>
<text x="31.2" y="45.7">R2</text>
<text x="63.3" y="45.9">6N137</text>
<text x="71.7" y="42.6" transform="rotate(-90 71.7 42.6)">6N137</text>
<text x="204.3" y="43.1">102</text>
<text x="231.2" y="43.4">6N137</text>
<text x="28.7" y="48.2">102</text>
<text x="63.3" y="63.7">U1</text>
<text x="213.2" y="65.3">R22</text>
<text x="231.2" y="61.2">U?</text>
<text x="260" y="63.7">R23</text>
<text x="45.2" y="67.8">R5</text>
<text x="94.6" y="66.3">R8</text>
<text x="95.6" y="69.1">1K</text>
<text x="213.2" y="69.8">102</text>
<text x="261" y="66.5">1K</text>
<text x="264.3" y="70.4">R24</text>
<text x="45.2" y="72.4">102</text>
<text x="95.8" y="72.9">R7</text>
<text x="98.7" y="77.7">1K</text>
<text x="267.1" y="75.2">1K</text>
<text x="31.5" y="83.8">R6</text>
<text x="71.7" y="80.8" transform="rotate(-90 71.7 80.8)">6N137</text>
<text x="204.3" y="81.3">102</text>
<text x="206.8" y="78.7">R21</text>
<text x="231.2" y="81.6">6N137</text>
<text x="239.6" y="78.2" transform="rotate(-90 239.6 78.2)">6N137</text>
<text x="31.5" y="86.4">102</text>
<text x="63.3" y="84.1">6N137</text>
<text x="63.5" y="99.4">U2</text>
<text x="92.3" y="101.9">R10</text>
<text x="213.2" y="100.9">R26</text>
<text x="231.2" y="96.8">U?</text>
<text x="260" y="99.4">R27</text>
<text x="45.5" y="103.4">R12</text>
<text x="93.3" y="104.7">1K</text>
<text x="213.2" y="105.5">102</text>
<text x="261" y="102.2">1K</text>
<text x="264.3" y="106">R28</text>
<text x="45.5" y="108">102</text>
<text x="95.6" y="108.5">R9</text>
<text x="98.4" y="113.3">1K</text>
<text x="239.6" y="113.9" transform="rotate(-90 239.6 113.9)">6N137</text>
<text x="267.1" y="110.8">1K</text>
<text x="28.7" y="119.5">R11</text>
<text x="63.5" y="119.7">6N137</text>
<text x="71.9" y="116.4" transform="rotate(-90 71.9 116.4)">6N137</text>
<text x="204.3" y="116.9">102</text>
<text x="206.8" y="114.4">R25</text>
<text x="231.2" y="117.2">6N137</text>
<text x="28.7" y="122">102</text>
<text x="231.2" y="137.5">U?</text>
<text x="63.3" y="140.1">U3</text>
<text x="92" y="142.6">R15</text>
<text x="213.2" y="141.6">R30</text>
<text x="260" y="140.1">R31</text>
<text x="261" y="142.9">1K</text>
<text x="45.2" y="144.1">R14</text>
<text x="45.2" y="148.7">102</text>
<text x="93" y="145.4">1K</text>
<text x="96.3" y="149.2">R16</text>
<text x="213.2" y="146.2">102</text>
<text x="264.3" y="146.7">R32</text>
<text x="99.2" y="154.1">1K</text>
<text x="206.8" y="155.1">R29</text>
<text x="239.6" y="154.6" transform="rotate(-90 239.6 154.6)">6N137</text>
<text x="267.1" y="151.5">1K</text>
<text x="28.7" y="160.2">R13</text>
<text x="63.3" y="160.4">6N137</text>
<text x="71.7" y="157.1" transform="rotate(-90 71.7 157.1)">6N137</text>
<text x="204.3" y="157.6">102</text>
<text x="231.2" y="157.9">6N137</text>
<text x="28.7" y="162.7">102</text>
</g>
</svg>
